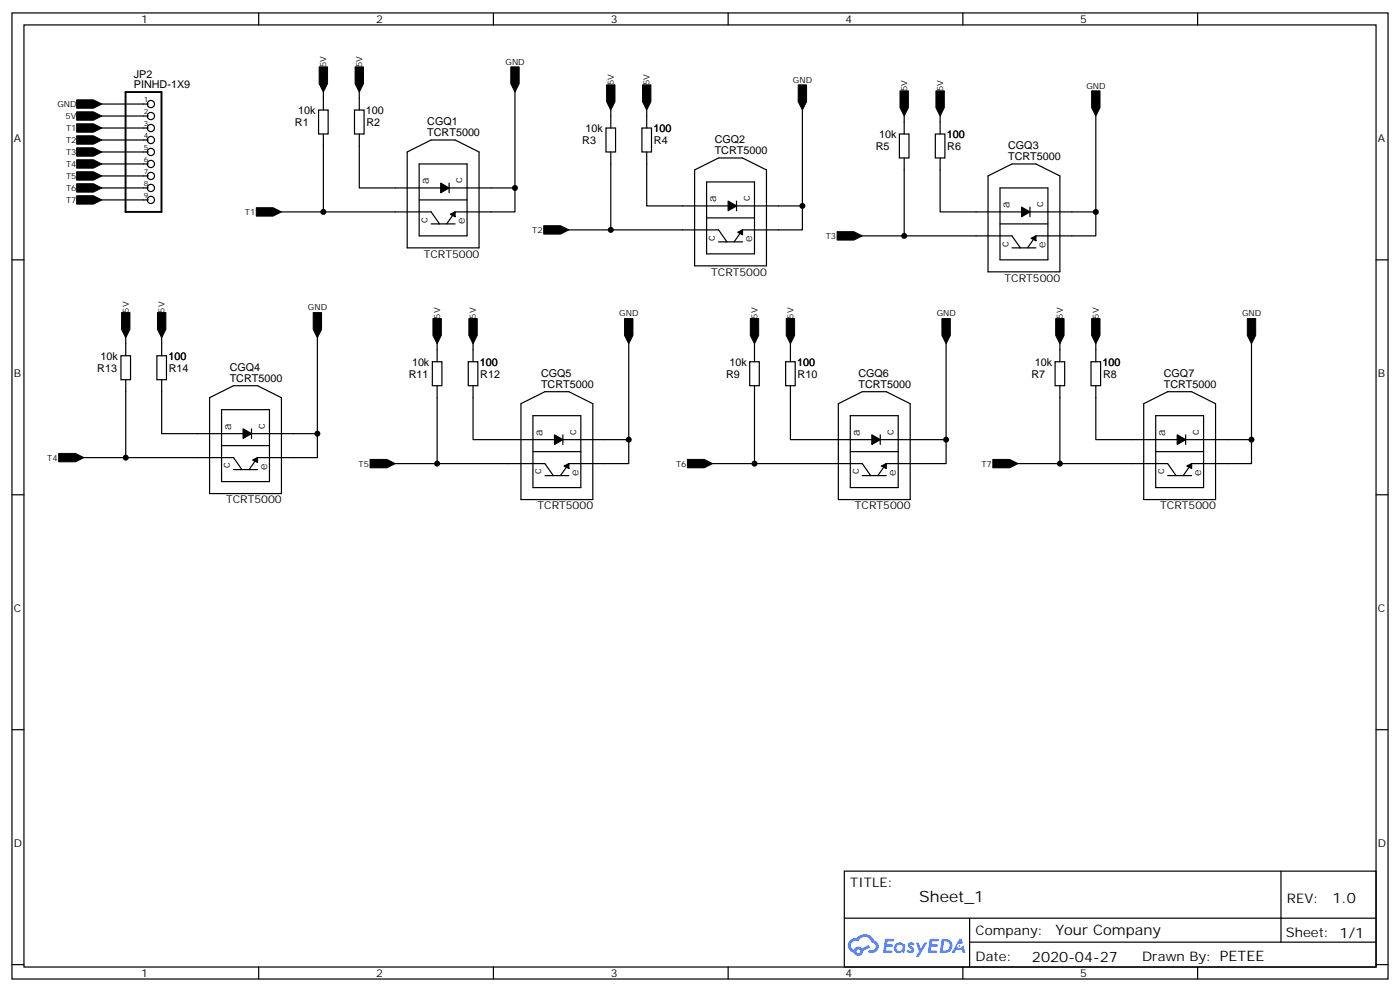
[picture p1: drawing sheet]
<svg xmlns="http://www.w3.org/2000/svg" width="412mm" height="292mm" viewBox="0 0 412 292" stroke-linecap="round" stroke-linejoin="round" font-family="sans-serif">
<g fill="none" stroke="#000" stroke-width=".35">
<path d="M3.5 3.8h405.4v284.3h-405.4zM7.1 7.3h398.2v277.3h-398.2zM76.2 3.8v3.5M145.3 3.8v3.5M214.5 3.8v3.5M283.6 3.8v3.5M352.8 3.8v3.5M3.5 76.5h3.6M405.3 76.5h3.6M3.5 145.6h3.6M405.3 145.6h3.6M3.5 214.8h3.6"/>
<path d="M405.3 214.8h3.6M248.7 256.4h156.6v28.2h-156.6zM377.3 256.4v20.9M248.7 270.2h156.5M285.6 277.3h119.6M285.6 270.2v14.2M3.5 283.9h3.6M76.2 284.6v3.5M145.3 284.6v3.5M214.5 284.6v3.5M283.6 284.6v3.5M352.8 284.6v3.5"/>
<path d="M405.3 283.9h3.6"/>
</g>
<g fill="#5487ff">
<path d="M267.7 277.6a1.22 1.22 0 0 1 1.7 .2l-.4 .6a.47 .47 0 0 0-.3-.4 .47 .47 0 0 0-.5 .2l.1 .2a1.14 1.14 0 0 1 .8 1.8 1.14 1.14 0 0 1-1.9 0l-.2-.2 .5-.6 .7 .5a.29 .29 0 0 0 .3-.3 .29 .29 0 0 0-.2-.3 1.04 1.04 0 0 1-.6-1.7z"/>
<path d="M260.7 276.3h2.4l.3 .2-.2 .5-1.8 .1-.1 .8h1.5l.3 .4-.3 .4h-1.6l-.2 1.1h1.7l.2 .3-.2 .3-2.6 .1z"/>
<path d="M273.8 276.3h2.4l.3 .2-.1 .5-1.8 .1-.2 .8h1.6l.3 .4-.4 .4h-1.6l-.1 1.1h1.7l.2 .3-.2 .3-2.6 .1z"/>
<path d="M282.6 276.3h.7l.3 1.3-.6 .3a.69 .69 0 0 0-1 .3 .69 .69 0 0 0 .4 .9 .69 .69 0 0 0 .9-.6l.5-.2 .6 2.2h-.8l-.2-.9h-1.8l-.5 .9h-.8z"/>
<path d="M269.8 277.4h.8l.6 1.8 1.1-1.8h.9l-2.6 4.2h-.8l.9-1.5z"/>
<path d="M277.4 276.3l-.6 4.2h1.3a2.11 2.11 0 0 0 2.5-2.1 2.11 2.11 0 0 0-2.5-2.1zM278.1 277.1a1.39 1.39 0 0 1 1.7 1.4 1.39 1.39 0 0 1-1.8 1.3h-.3z"/>
<path d="M263.7 277.9a1.54 1.54 0 0 0-.1 2.2 1.54 1.54 0 0 0 2.2 .1l.6 .3 .3-2.3-.2-.3h-.4a1.49 1.49 0 0 0-2.4 0zM264 278.9a.94 .94 0 0 1 1.8 0 .94 .94 0 0 1-1.8 0z"/>
<path d="M250.4 276.7a2.18 2.18 0 0 0 1.1 3.7 1.44 1.44 0 0 0 1.6 .9 1.44 1.44 0 0 0 1.2-1.4l2-1.1-.5-.7-1.9 1a1.47 1.47 0 0 0-2.4 .4 1.39 1.39 0 0 1-.7-1.9 1.39 1.39 0 0 1 2-.5 2.12 2.12 0 0 1 2.2-1.3 2.12 2.12 0 0 1 1.9 1.7 1.14 1.14 0 0 1 1.1 1.4 1.14 1.14 0 0 1-1.7 .7 .43 .43 0 0 0-.5 .4 .43 .43 0 0 0 .4 .5 1.98 1.98 0 0 0 2.5-1.2 1.98 1.98 0 0 0-1.2-2.6 3.1 3.1 0 0 0-5.3-.6l-.9 .1zM252.3 280a.55 .55 0 0 1 1.1 0 .55 .55 0 0 1-1.1 0z"/>
<circle cx="282.6" cy="278.4" r=".26"/>
</g>
<g fill="none" stroke="#000" stroke-width=".35">
<path d="M30 34.1h13.7M30 30.6h13.7M30 37.7h13.7M93.8 32.4h2.9v7h-2.9zM95.2 39.4v23h31.8l2.5 3.5M95.2 27.1v5.3M104.4 32.4h2.8v7h-2.8zM105.8 27.1v5.3M151.7 27.1v28.2h-45.9v-15.9M178.5 37.7h2.8v7h-2.8zM179.9 32.4v5.3M189.1 37.7h2.8v7h-2.8z"/>
<path d="M190.5 32.4v5.3M236.4 32.4v28.2h-45.9v-15.9M264.9 39.4h2.9v7.1h-2.9zM266.3 34.1v5.3M275.5 39.4h2.8v7.1h-2.8zM276.9 34.1v5.3M322.8 34.1v28.3h-45.9v-15.9M30 55.3h13.7M30 58.8h13.7M30 48.3h13.7M30 41.2h13.7M30 44.7h13.7"/>
<path d="M30 51.8h13.7M119.9 44.7l7.1-3.5h7.1l7 3.5v28.3h-21.2zM123.5 58.8h14.1M123.5 48.3h14.1v21.1h-14.1zM132.3 53.9v2.8M151.7 55.3v7.1h-17.6l-2.5 3.5M179.9 44.7v23h31.8l2.4 3.5M204.6 50l7.1-3.5h7l7.1 3.5v28.2h-21.2zM208.1 53.6h14.1v21.1h-14.1zM217 59.2v2.8M266.3 46.5v22.9h31.8l2.5 3.6M291 51.8l7.1-3.5h7.1l7 3.5v28.2h-21.2z"/>
<path d="M294.6 55.3h14.1v21.2h-14.1zM82.9 62.4h12.3M127 65.9h7.1M167.6 67.7h12.3M208.1 64.1h14.1M211.7 71.2h7M236.4 60.6v7.1h-17.7l-2.4 3.5M254 69.4h12.3M294.6 65.9h14.1M298.1 73h7.1M303.4 61v2.8M322.8 62.4v7h-17.6l-2.5 3.6"/>
<path d="M37 99.4v5.3M47.6 99.4v5.3M93.5 99.4v28.2h-45.9v-15.8M35.6 104.7h2.9v7.1h-2.9zM37 111.8v22.9h31.8l2.5 3.5M46.2 104.7h2.8v7.1h-2.8zM61.7 117.1l7.1-3.6h7l7.1 3.6v28.2h-21.2zM127.4 106.5h2.8v7h-2.8zM128.8 113.5v23h31.7l2.5 3.5M128.8 101.2v5.3M137.9 106.5h2.9v7h-2.9zM139.3 101.2v5.3"/>
<path d="M153.5 118.8l7-3.5h7.1l7 3.5v28.2h-21.1zM185.2 101.2v28.2h-45.9v-15.9M220.8 106.5h2.9v7h-2.9zM222.2 113.5v23h31.8l2.5 3.5M222.2 101.2v5.3M231.4 106.5h2.8v7h-2.8zM232.8 101.2v5.3M246.9 118.8l7.1-3.5h7.1l7 3.5v28.2h-21.2zM278.7 101.2v28.2h-45.9v-15.9M310.8 106.5h2.8v7h-2.8zM312.2 113.5v23h31.8l2.4 3.5M312.2 101.2v5.3"/>
<path d="M321.4 106.5h2.8v7h-2.8zM322.8 101.2v5.3M336.9 118.8l7.1-3.5h7l7.1 3.5v28.2h-21.2zM368.7 101.2v28.2h-45.9v-15.9M24.7 134.7h12.3M65.3 131.2h14.1M65.3 120.6h14.1v21.1h-14.1zM68.8 138.2h7M74.1 126.2v2.8M93.5 127.6v7.1h-17.7l-2.4 3.5M116.4 136.5h12.4M157 132.9h14.1"/>
<path d="M157 122.3h14.1v21.2h-14.1zM160.5 140h7.1M165.8 128v2.8M185.2 129.4v7.1h-17.6l-2.5 3.5M209.9 136.5h12.3M250.5 132.9h14.1M250.5 122.3h14.1v21.2h-14.1zM254 140h7.1M259.3 128v2.8M278.7 129.4v7.1h-17.6l-2.5 3.5M299.9 136.5h12.3M340.4 132.9h14.1"/>
<path d="M340.4 122.3h14.1v21.2h-14.1zM344 140h7M349.2 128v2.8M368.7 129.4v7.1h-17.7l-2.5 3.5"/>
<circle cx="44.4" cy="30.6" r="1.06"/>
<circle cx="44.4" cy="34.1" r="1.06"/>
<circle cx="44.4" cy="37.7" r="1.06"/>
<circle cx="44.4" cy="55.3" r="1.06"/>
<circle cx="44.4" cy="58.8" r="1.06"/>
<circle cx="44.4" cy="51.8" r="1.06"/>
<circle cx="44.4" cy="41.2" r="1.06"/>
<circle cx="44.4" cy="44.7" r="1.06"/>
<circle cx="44.4" cy="48.3" r="1.06"/>
</g>
<g fill="#000" stroke="#000" stroke-width=".35">
<path d="M129.8 53.9l2.5 1.4-2.5 1.4zM132.6 63.1l1.5-.7v1.4zM214.5 59.2l2.5 1.4-2.5 1.4zM217.3 68.4l1.4-.7v1.4zM300.9 61l2.5 1.4-2.5 1.4zM303.7 70.1l1.5-.7v1.4zM71.6 126.2l2.5 1.4-2.5 1.4zM74.4 135.4l1.4-.7v1.4zM163.3 128l2.5 1.4-2.5 1.4zM166.2 137.2l1.4-.7v1.4zM256.8 128l2.5 1.4-2.5 1.4zM259.6 137.2l1.5-.7v1.4z"/>
<path d="M346.8 128l2.4 1.4-2.4 1.4zM349.6 137.2l1.4-.7v1.4z"/>
</g>
<path d="M37 27.1h10.6v35.3h-10.6z" fill="none" stroke="#000" stroke-width=".56"/>
<g fill="#000" stroke="#000" stroke-width=".29">
<path d="M22.6 40h4.9l2.5 1.2-2.5 1.2h-4.9zM22.6 36.4h4.9l2.5 1.3-2.5 1.2h-4.9zM22.6 29.4h4.9l2.5 1.2-2.5 1.3h-4.9zM22.6 32.9h4.9l2.5 1.2-2.5 1.3h-4.9zM94 19.7h2.5v4.9l-1.3 2.5-1.2-2.5zM104.6 19.7h2.5v4.9l-1.3 2.5-1.2-2.5zM150.5 19.7h2.4v4.9l-1.2 2.5-1.2-2.5zM178.7 25h2.5v4.9l-1.3 2.5-1.2-2.5zM189.3 25h2.4v4.9l-1.2 2.5-1.2-2.5zM235.1 25h2.5v4.9l-1.2 2.5-1.3-2.5zM265.1 26.7h2.5v5l-1.3 2.4-1.2-2.4zM275.7 26.7h2.5v5l-1.3 2.4-1.2-2.4z"/>
<path d="M321.6 26.7h2.4v5l-1.2 2.4-1.2-2.4zM22.6 57.6h4.9l2.5 1.2-2.5 1.3h-4.9zM22.6 54.1h4.9l2.5 1.2-2.5 1.3h-4.9zM22.6 50.6h4.9l2.5 1.2-2.5 1.2h-4.9zM22.6 47h4.9l2.5 1.3-2.5 1.2h-4.9zM22.6 43.5h4.9l2.5 1.2-2.5 1.3h-4.9zM75.5 61.1h4.9l2.5 1.3-2.5 1.2h-4.9zM160.2 66.4h4.9l2.5 1.3-2.5 1.2h-4.9zM246.6 68.2h4.9l2.5 1.2-2.5 1.3h-4.9zM35.8 92h2.5v4.9l-1.3 2.5-1.2-2.5zM46.4 92h2.5v4.9l-1.3 2.5-1.2-2.5zM92.3 92h2.4v4.9l-1.2 2.5-1.2-2.5z"/>
<path d="M127.5 93.8h2.5v4.9l-1.2 2.5-1.3-2.5zM138.1 93.8h2.5v4.9l-1.3 2.5-1.2-2.5zM184 93.8h2.4v4.9l-1.2 2.5-1.2-2.5zM221 93.8h2.5v4.9l-1.3 2.5-1.2-2.5zM231.6 93.8h2.5v4.9l-1.3 2.5-1.2-2.5zM277.5 93.8h2.4v4.9l-1.2 2.5-1.2-2.5zM311 93.8h2.4v4.9l-1.2 2.5-1.2-2.5zM321.6 93.8h2.4v4.9l-1.2 2.5-1.2-2.5zM367.4 93.8h2.5v4.9l-1.2 2.5-1.3-2.5zM17.3 133.5h4.9l2.5 1.2-2.5 1.2h-4.9zM109 135.2h4.9l2.5 1.3-2.5 1.2h-4.9zM202.5 135.2h4.9l2.5 1.3-2.5 1.2h-4.9z"/>
<path d="M292.5 135.2h4.9l2.5 1.3-2.5 1.2h-4.9z"/>
</g>
<g fill="#000">
<circle cx="151.7" cy="55.3" r=".88"/>
<circle cx="95.3" cy="62.4" r=".88"/>
<circle cx="179.9" cy="67.7" r=".88"/>
<circle cx="236.4" cy="60.6" r=".88"/>
<circle cx="266.3" cy="69.4" r=".88"/>
<circle cx="322.8" cy="62.4" r=".88"/>
<circle cx="37" cy="134.7" r=".88"/>
<circle cx="93.5" cy="127.6" r=".88"/>
<circle cx="128.8" cy="136.5" r=".88"/>
<circle cx="185.2" cy="129.4" r=".88"/>
<circle cx="222.3" cy="136.5" r=".88"/>
<circle cx="278.7" cy="129.4" r=".88"/>
<circle cx="312.2" cy="136.5" r=".88"/>
<circle cx="368.7" cy="129.4" r=".88"/>
</g>
<text font-size="4.6" x="270.8" y="265.4">Sheet_1</text>
<g font-size="4.2">
<text x="392.5" y="265.7">1.0</text>
<text x="310.9" y="275.2">Your Company</text>
<text x="304" y="283">2020-04-27</text>
</g>
<g font-size="3.9">
<text x="250.5" y="261">TITLE:</text>
<text x="379.1" y="265.7">REV:</text>
<text x="287.4" y="275.2">Company:</text>
<text x="378.7" y="275.8">Sheet: 1/1</text>
<text x="287.4" y="282.9">Date:</text>
<text x="336.4" y="282.9">Drawn By: PETEE</text>
</g>
<g font-size="3.2">
<text x="41.6" y="6.8">1</text>
<text x="110.8" y="6.8">2</text>
<text x="179.9" y="6.8">3</text>
<text x="249.1" y="6.8">4</text>
<text x="318.2" y="6.8">5</text>
<text x="39.4" y="22.9">JP2</text>
<text x="39.4" y="26">PINHD-1X9</text>
<text x="87.9" y="33.5">10k</text>
<text x="107.8" y="33.5">100</text>
<text x="4.1" y="41.9">A</text>
<text x="86.9" y="37">R1</text>
<text x="108" y="37.1">R2</text>
<text x="125.9" y="40.1">TCRT5000</text>
<text x="125.9" y="36.9">CGQ1</text>
<text x="172.5" y="38.8">10k</text>
<text x="192.5" y="38.8">100</text>
<text x="258.9" y="40.6">10k</text>
<text x="278.9" y="40.6">100</text>
<text x="405.9" y="41.9">A</text>
<text x="171.5" y="42.3">R3</text>
<text x="192.6" y="42.4">R4</text>
<text x="210.5" y="45.4">TCRT5000</text>
<text x="210.5" y="42.2">CGQ2</text>
<text x="258" y="44.1">R5</text>
<text x="279.1" y="44.1">R6</text>
<text x="297" y="47.2">TCRT5000</text>
<text x="297" y="44">CGQ3</text>
<text x="136.2" y="53.9" transform="rotate(-90 136.2 53.9)">c</text>
<text x="126.3" y="54.3" transform="rotate(-90 126.3 54.3)">a</text>
<text x="211" y="59.5" transform="rotate(-90 211 59.5)">a</text>
<text x="220.8" y="59.2" transform="rotate(-90 220.8 59.2)">c</text>
<text x="125.9" y="65.5" transform="rotate(-90 125.9 65.5)">c</text>
<text x="136.9" y="65.9" transform="rotate(-90 136.9 65.9)">e</text>
<text x="297.4" y="61.3" transform="rotate(-90 297.4 61.3)">a</text>
<text x="307.3" y="61" transform="rotate(-90 307.3 61)">c</text>
<text x="210.6" y="70.8" transform="rotate(-90 210.6 70.8)">c</text>
<text x="221.5" y="71.2" transform="rotate(-90 221.5 71.2)">e</text>
<text x="124.8" y="75.9">TCRT5000</text>
<text x="297" y="72.6" transform="rotate(-90 297 72.6)">c</text>
<text x="308" y="73" transform="rotate(-90 308 73)">e</text>
<text x="209.5" y="81.1">TCRT5000</text>
<text x="295.9" y="82.9">TCRT5000</text>
<text x="29.6" y="105.8">10k</text>
<text x="49.6" y="105.9">100</text>
<text x="121.4" y="107.6">10k</text>
<text x="141.3" y="107.6">100</text>
<text x="214.9" y="107.6">10k</text>
<text x="234.8" y="107.6">100</text>
<text x="304.8" y="107.6">10k</text>
<text x="324.8" y="107.6">100</text>
<text x="4.1" y="111.1">B</text>
<text x="28.7" y="109.4">R13</text>
<text x="49.7" y="109.4">R14</text>
<text x="67.7" y="112.5">TCRT5000</text>
<text x="67.7" y="109.2">CGQ4</text>
<text x="120.4" y="111.1">R11</text>
<text x="141.5" y="111.2">R12</text>
<text x="159.4" y="111">CGQ5</text>
<text x="213.9" y="111.1">R9</text>
<text x="235" y="111.2">R10</text>
<text x="252.9" y="111">CGQ6</text>
<text x="303.8" y="111.1">R7</text>
<text x="324.9" y="111.2">R8</text>
<text x="342.8" y="111">CGQ7</text>
<text x="405.9" y="111.1">B</text>
<text x="159.4" y="114.2">TCRT5000</text>
<text x="252.9" y="114.2">TCRT5000</text>
<text x="342.8" y="114.2">TCRT5000</text>
<text x="68.1" y="126.6" transform="rotate(-90 68.1 126.6)">a</text>
<text x="78" y="126.2" transform="rotate(-90 78 126.2)">c</text>
<text x="159.8" y="128.3" transform="rotate(-90 159.8 128.3)">a</text>
<text x="169.7" y="128" transform="rotate(-90 169.7 128)">c</text>
<text x="253.3" y="128.3" transform="rotate(-90 253.3 128.3)">a</text>
<text x="263.2" y="128" transform="rotate(-90 263.2 128)">c</text>
<text x="343.3" y="128.3" transform="rotate(-90 343.3 128.3)">a</text>
<text x="353.1" y="128" transform="rotate(-90 353.1 128)">c</text>
<text x="67.7" y="137.9" transform="rotate(-90 67.7 137.9)">c</text>
<text x="78.7" y="138.2" transform="rotate(-90 78.7 138.2)">e</text>
<text x="159.5" y="139.6" transform="rotate(-90 159.5 139.6)">c</text>
<text x="170.4" y="140" transform="rotate(-90 170.4 140)">e</text>
<text x="252.9" y="139.6" transform="rotate(-90 252.9 139.6)">c</text>
<text x="263.9" y="140" transform="rotate(-90 263.9 140)">e</text>
<text x="342.9" y="139.6" transform="rotate(-90 342.9 139.6)">c</text>
<text x="353.8" y="140" transform="rotate(-90 353.8 140)">e</text>
<text x="66.6" y="148.2">TCRT5000</text>
<text x="158.3" y="149.9">TCRT5000</text>
<text x="251.8" y="149.9">TCRT5000</text>
<text x="341.8" y="149.9">TCRT5000</text>
<text x="4.1" y="180.2">C</text>
<text x="405.9" y="180.2">C</text>
<text x="4.1" y="249.3">D</text>
<text x="405.9" y="249.3">D</text>
<text x="41.6" y="287.6">1</text>
<text x="110.8" y="287.6">2</text>
<text x="179.9" y="287.6">3</text>
<text x="249.1" y="287.6">4</text>
<text x="318.2" y="287.6">5</text>
</g>
<g font-size="2.5">
<text x="96.1" y="19.7" transform="rotate(-90 96.1 19.7)">5V</text>
<text x="106.7" y="19.7" transform="rotate(-90 106.7 19.7)">5V</text>
<text x="148.9" y="19">GND</text>
<text x="180.8" y="25" transform="rotate(-90 180.8 25)">5V</text>
<text x="191.4" y="25" transform="rotate(-90 191.4 25)">5V</text>
<text x="233.6" y="24.3">GND</text>
<text x="267.2" y="26.7" transform="rotate(-90 267.2 26.7)">5V</text>
<text x="277.8" y="26.7" transform="rotate(-90 277.8 26.7)">5V</text>
<text x="320" y="26.1">GND</text>
<text x="16.9" y="31.5">GND</text>
<text x="19.3" y="35">5V</text>
<text x="19.5" y="38.5">T1</text>
<text x="19.5" y="45.6">T3</text>
<text x="19.5" y="42.1">T2</text>
<text x="19.5" y="52.7">T5</text>
<text x="19.5" y="49.1">T4</text>
<text x="19.5" y="59.7">T7</text>
<text x="19.5" y="56.2">T6</text>
<text x="72.1" y="63.4">T1</text>
<text x="156.8" y="68.7">T2</text>
<text x="243.2" y="70.4">T3</text>
<text x="37.9" y="92" transform="rotate(-90 37.9 92)">5V</text>
<text x="48.5" y="92" transform="rotate(-90 48.5 92)">5V</text>
<text x="90.7" y="91.3">GND</text>
<text x="129.6" y="93.8" transform="rotate(-90 129.6 93.8)">5V</text>
<text x="140.2" y="93.8" transform="rotate(-90 140.2 93.8)">5V</text>
<text x="182.4" y="93.1">GND</text>
<text x="223.1" y="93.8" transform="rotate(-90 223.1 93.8)">5V</text>
<text x="233.7" y="93.8" transform="rotate(-90 233.7 93.8)">5V</text>
<text x="275.9" y="93.1">GND</text>
<text x="313.1" y="93.8" transform="rotate(-90 313.1 93.8)">5V</text>
<text x="323.7" y="93.8" transform="rotate(-90 323.7 93.8)">5V</text>
<text x="365.9" y="93.1">GND</text>
<text x="13.9" y="135.7">T4</text>
<text x="105.6" y="137.5">T5</text>
<text x="199.1" y="137.5">T6</text>
<text x="289.1" y="137.5">T7</text>
</g>
<g font-size="2.1">
<text x="42.3" y="29.9">1</text>
<text x="42.3" y="33.5">2</text>
<text x="42.3" y="37">3</text>
<text x="42.3" y="40.5">4</text>
<text x="42.3" y="44">5</text>
<text x="42.3" y="47.6">6</text>
<text x="42.3" y="51.1">7</text>
<text x="42.3" y="54.6">8</text>
<text x="42.3" y="58.1">9</text>
</g>
</svg>
